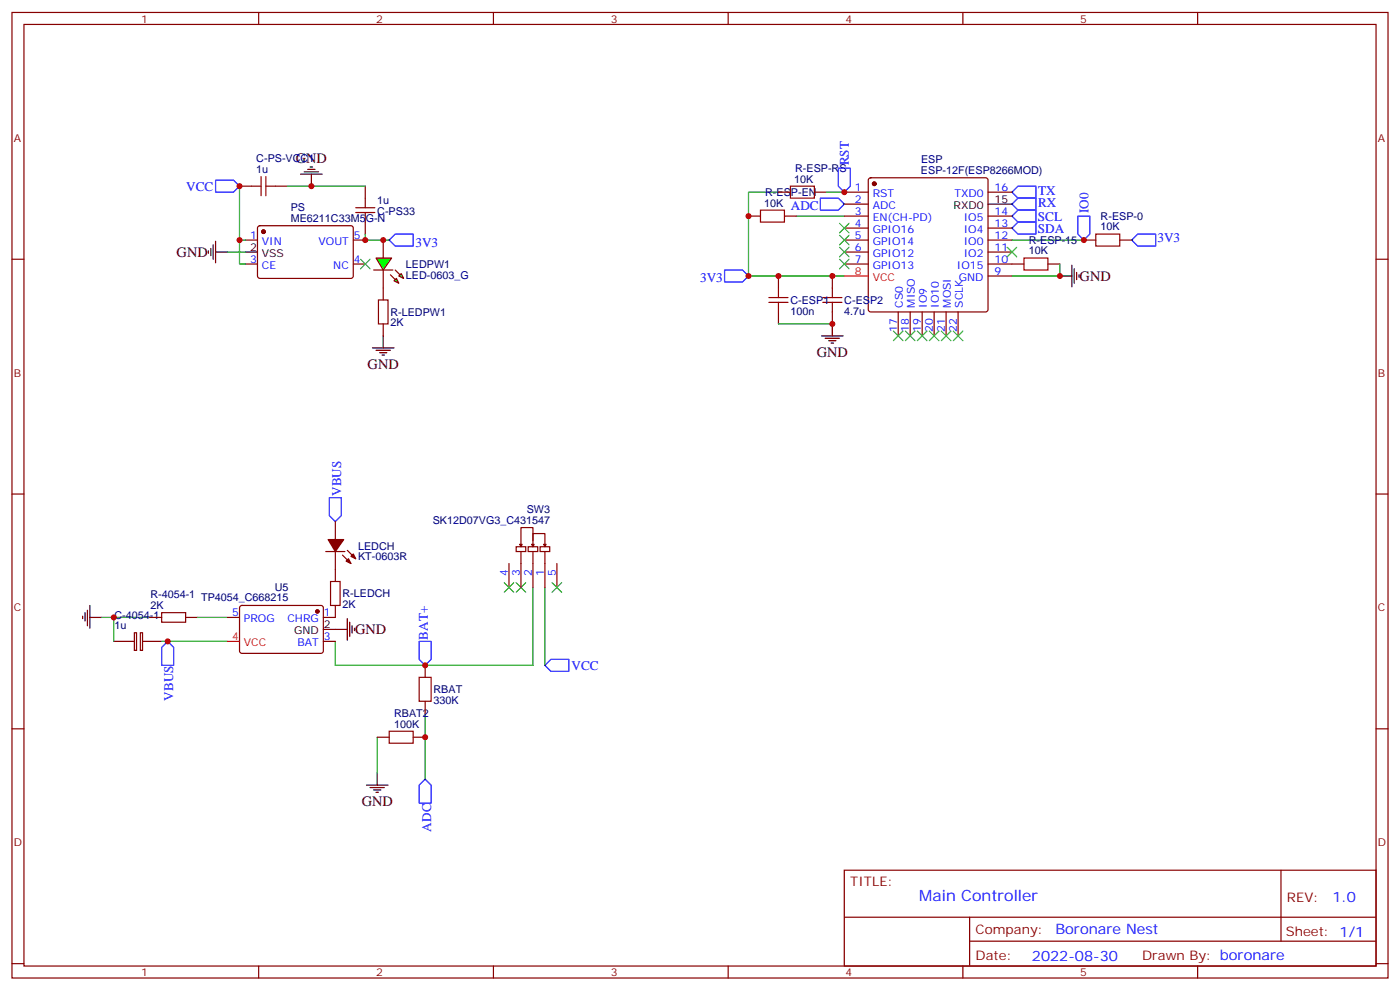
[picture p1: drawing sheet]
<svg xmlns="http://www.w3.org/2000/svg" width="412mm" height="292mm" viewBox="0 0 412 292" stroke-linecap="round" stroke-linejoin="round" font-family="sans-serif">
<g fill="none" stroke="#870000" stroke-width=".35">
<path d="M3.5 3.7h405.4v284.3h-405.4zM7.1 7.2h398.2v277.3h-398.2zM76.2 3.7v3.5M145.3 3.7v3.5M214.5 3.7v3.5M283.6 3.7v3.5M352.8 3.7v3.5M70.6 54.8h3.5M81.1 54.8h3.6M107.6 54.8v3.5M229.3 56.6h3.5M239.9 56.6h3.5"/>
<path d="M248.7 56.6h7.1M256 52.6l.5-.2h33.8l.5 .2 .2 .5v38.1l-.2 .5-.5 .2h-33.8l-.5-.3-.2-.4v-38.1zM291 56.6h7.1M3.5 76.3h3.6M72.3 70.7h3.5M72.3 77.8h3.5M76.1 66.7l.5-.2h27l.5 .7-.1 14.4-.6 .4-27.1-.1-.5-.6v-14.1zM104.1 70.7h3.5M104.1 77.8h3.5M107.6 65.4v3.5M112.9 70.7v5.3M112.9 79.5v5.3"/>
<path d="M220.5 63.6h3.5M231.1 63.6h3.5M248.7 63.6h7.1M248.7 60.1h7.1M248.7 67.2h7.1M248.7 70.7h7.1M248.7 74.2h7.1M248.7 77.8h7.1M291 63.6h7.1M291 67.2h7.1M291 70.7h7.1M291 74.2h7.1"/>
<path d="M291 77.8h10.6M308.7 77.8h3.5M319.3 70.7h3.5M329.8 70.7h3.6M405.3 76.3h3.6M229.3 81.3v3.5M229.3 91.9v3.5M245.2 81.3v3.5M245.2 91.9v3.5M264.6 91.9v7M268.1 91.9v7M271.6 91.9v7"/>
<path d="M275.2 91.9v7M278.7 91.9v7M282.2 91.9v7M291 81.3h7.1M3.5 145.5h3.6M98.8 153.6v5.3M157 159.2v-3.8h-3.5v5.3M405.3 145.5h3.6M70.8 178.5l.5-.2h23.5l.4 .7v13l-.7 .4-23.5-.1-.4-.6v-12.7zM96 162.4h5.6M97.4 171.2h2.8v7.1h-2.8zM98.8 162.4v8.8"/>
<path d="M98.8 178.3v3.5h-3.6M100.9 163.5l2.5 2.4M102.3 162.1l2.5 2.4M149.9 165.9v7.1M152 161h2.9v1.4h-2.9zM153.1 160.3h.7l-.3 .7zM153.5 162.4v10.6M155.6 161h2.8v1.4h-2.8zM156.6 160.3h.7l-.3 .7zM157 162.4v10.6M159.1 161h2.8v1.4h-2.8zM160.2 160.3h.7l-.4 .7z"/>
<path d="M160.5 160.7v-3.6h-3.5v3.9M160.5 162.4v10.6M164 165.9v7.1M33.5 188.9h6M39.6 186.3h.6v5.2h-.6zM41.3 186.3h.7v5.2h-.7zM42 188.9h5.6M44.1 181.8h3.5M47.6 180.4h7.1v2.8h-7.1zM54.7 181.8h3.5M67 181.8h3.6M95.2 188.9h3.6"/>
<path d="M125.2 195.9v3.6M3.5 214.6h3.6M111.1 217.1h3.6M121.7 217.1h3.5M125.2 206.5v3.5M405.3 214.6h3.6M248.7 256.3h156.6v28.2h-156.6zM377.3 256.3v20.9M248.7 270.1h156.5M285.6 277.2h119.6M285.6 270.1v14.1M3.5 283.8h3.6"/>
<path d="M76.2 284.5v3.5M145.3 284.5v3.5M214.5 284.5v3.5M283.6 284.5v3.5M352.8 284.5v3.5M405.3 283.8h3.6"/>
</g>
<g fill="none" stroke="#00f" stroke-width=".35">
<path d="M63.5 53.1h5.3l1.8 1.7-1.8 1.8h-5.3zM241.7 58.3h5.2l1.8 1.8-1.8 1.8h-5.2zM246.9 49.5h3.6v5.3l-1.8 1.8-1.8-1.8zM298.1 56.6l1.8-1.8h5.3v3.5h-5.3zM116.4 68.9h5.3v3.6h-5.3l-1.7-1.8zM213.4 79.5h5.3l1.8 1.8-1.8 1.7h-5.3zM298.1 60.1l1.8-1.8h5.3v3.6h-5.3zM298.1 63.6l1.8-1.7h5.3v3.5h-5.3zM298.1 67.2l1.8-1.8h5.3v3.5h-5.3zM317.5 63.6h3.5v5.3l-1.7 1.8-1.8-1.8zM333.4 70.7l1.7-1.8h5.3v3.6h-5.3zM97 146.5h3.5v5.3l-1.7 1.8-1.8-1.8z"/>
<path d="M47.6 190.6l1.8-1.7 1.8 1.7v5.3h-3.6zM123.5 188.9h3.5v5.3l-1.8 1.7-1.7-1.7zM160.5 195.9l1.8-1.7h5.3v3.5h-5.3zM125.2 229.4l1.8 1.8v5.3h-3.5v-5.3z"/>
</g>
<g fill="none" stroke="#008700" stroke-width=".35">
<path d="M70.6 54.8v15.9h1.7M84.7 54.8h22.9M229.3 56.6h-8.8v24.7h28.2M243.4 56.6h5.3M67 74.2h5.3M70.6 70.7v7.1h1.7M107.6 68.9v1.8h7.1M234.6 63.6h14.1M298.1 70.7h21.2M312.2 77.8v3.5h-14.1M229.3 95.4h15.9M157 173v22.9h-58.2v-7"/>
<path d="M160.5 173v22.9M30 181.8h3.5v7.1M33.5 181.8h10.6M47.6 188.9h19.4M58.2 181.8h8.8M111.1 217.1v10.6M125.2 210v19.4"/>
</g>
<g fill="none" stroke="#000" stroke-width=".35">
<path d="M88.5 51.3h6.4M89.6 50.6h4.2M90.7 49.9h2.1M91.4 49.2h.7M91.7 51.3v3.5M61.4 73.9v.7M62.1 73.2v2.1M62.8 72.1v4.2M63.5 74.2h3.5M63.5 71v6.4M72.3 74.2h3.5M291 60.1h7.1"/>
<path d="M315.7 78.1v6.4M316.4 79.2v4.2M242 98.9h6.4M243.1 99.6h4.2M245.2 95.4v3.5M312.2 81.3h3.5M317.1 80.2v2.1M317.9 80.9v.7M244.1 100.3h2.1M244.8 101h.7M25.8 179.7v4.6M26.5 178.3v6.7"/>
<path d="M24.3 181.5v.7M25 180.4v2.5M26.5 181.8h3.5M95.2 185.3h7.1M102.3 182.2v6.3M103 183.2v4.3M103.7 184.3v2.1M104.4 185v.7M107.9 231.2h6.4M109 231.9h4.2M110.1 232.6h2.1M110.8 233.3h.7"/>
<path d="M111.1 227.7v3.5"/>
</g>
<g fill="none" stroke="#a10000" stroke-width=".35">
<path d="M74.1 54.8h2.8M76.9 52v5.6M78.3 52v5.6M78.3 54.8h2.8M107.6 58.3v2.9M232.8 54.8h7.1v3.5h-7.1zM104.8 61.2h5.6M104.8 62.6h5.6M107.6 62.6v2.8M224 61.9h7.1v3.5h-7.1zM301.6 76h7.1v3.5h-7.1zM322.8 68.9h7v3.6h-7z"/>
<path d="M226.5 89h5.6M226.5 87.6h5.6M229.3 84.8v2.8M229.3 89v2.9M242.4 89h5.6M242.4 87.6h5.6M245.2 84.8v2.8M245.2 89v2.9M123.5 199.5h3.5v7h-3.5zM114.7 215.3h7v3.6h-7z"/>
</g>
<g fill="#870000" stroke="#870000" stroke-width=".35">
<path d="M102.7 164.5l.7 1.4-1.4-.7z"/>
<path d="M103.4 163.8l.7-.7 .7 1.4z"/>
<path d="M96.7 158.9h4.5l-2.4 3.5z"/>
<circle cx="257.5" cy="54.1" r=".53"/>
<circle cx="77.6" cy="68.2" r=".53"/>
<circle cx="93.5" cy="180.1" r=".53"/>
</g>
<path d="M248.7 81.3h7.1M67 188.9h3.6" fill="none" stroke="#f00" stroke-width=".35"/>
<g fill="none" stroke="#3c3" stroke-width=".35">
<path d="M106.2 76.3l2.8 2.9M109 76.3l-2.8 2.9M247.3 65.8l2.8 2.8M247.3 69.3l2.8 2.8M247.3 72.8l2.8 2.8M247.3 76.3l2.8 2.9M250.1 65.8l-2.8 2.8M250.1 69.3l-2.8 2.8M250.1 72.8l-2.8 2.8M250.1 76.3l-2.8 2.9M296.7 72.8l2.8 2.8M299.5 72.8l-2.8 2.8"/>
<path d="M263.2 97.5l2.8 2.8M266 97.5l-2.8 2.8M266.7 97.5l2.8 2.8M269.5 97.5l-2.8 2.8M270.2 97.5l2.8 2.8M273 97.5l-2.8 2.8M273.8 97.5l2.8 2.8M276.6 97.5l-2.8 2.8M277.3 97.5l2.8 2.8M280.1 97.5l-2.8 2.8M280.8 97.5l2.8 2.8M283.6 97.5l-2.8 2.8"/>
<path d="M148.5 171.6l2.8 2.8M151.3 171.6l-2.8 2.8M152 171.6l2.9 2.8M154.9 171.6l-2.9 2.8M162.6 171.6l2.9 2.8M165.5 171.6l-2.9 2.8"/>
</g>
<g fill="#0f0" stroke="#870000" stroke-width=".35">
<path d="M116.1 82.7l.7-.7 .7 1.4z"/>
<path d="M117.5 81.3l.7-.7 .7 1.4z"/>
</g>
<g fill="#870000" stroke="#870000" stroke-width=".35">
<path d="M115 80.9l1.4 1.4z"/>
<path d="M116.4 79.5l1.4 1.4z"/>
</g>
<path d="M110.1 79.5h5.6z" fill="#f00" stroke="#870000" stroke-width=".35"/>
<path d="M110.8 76h4.6l-2.5 3.5z" fill="#0f0" stroke="#870000" stroke-width=".35"/>
<path d="M111.5 88.3h2.8v7.1h-2.8zM112.9 84.8v3.5M112.9 95.4v3.5" fill="none" stroke="#870000" stroke-width=".35"/>
<path d="M112.9 98.9v3.5M109.7 102.4h6.4M110.8 103.2h4.2M111.8 103.9h2.1M112.5 104.6h.7" fill="none" stroke="#000" stroke-width=".35"/>
<g fill="#c00">
<circle cx="125.2" cy="195.9" r=".88"/>
<circle cx="312.2" cy="81.3" r=".88"/>
<circle cx="220.5" cy="81.3" r=".88"/>
<circle cx="229.3" cy="81.3" r=".88"/>
<circle cx="245.2" cy="81.3" r=".88"/>
<circle cx="245.2" cy="95.4" r=".88"/>
<circle cx="125.2" cy="217.1" r=".88"/>
<circle cx="220.5" cy="63.6" r=".88"/>
<circle cx="49.4" cy="188.9" r=".88"/>
<circle cx="91.7" cy="54.8" r=".88"/>
<circle cx="319.3" cy="70.7" r=".88"/>
<circle cx="248.7" cy="56.6" r=".88"/>
<circle cx="70.6" cy="54.8" r=".88"/>
<circle cx="70.6" cy="70.7" r=".88"/>
<circle cx="107.6" cy="70.7" r=".88"/>
<circle cx="33.5" cy="181.8" r=".88"/>
<circle cx="112.9" cy="70.7" r=".88"/>
</g>
<text font-size="4.6" fill="#00f" x="270.8" y="265.3">Main Controller</text>
<g font-size="4.2">
<text x="87.1" y="48">GND</text>
<text x="52" y="75.6">GND</text>
<text x="318" y="82.8">GND</text>
<text x="240.6" y="105">GND</text>
<text x="108.3" y="108.6">GND</text>
<text x="104.6" y="186.8">GND</text>
<text x="106.5" y="237.3">GND</text>
</g>
<g font-size="4.2" fill="#00f">
<text x="392.5" y="265.5">1.0</text>
<text x="310.9" y="275.1">Boronare Nest</text>
<text x="304" y="282.9">2022-08-30</text>
</g>
<g font-size="3.9" fill="#00f">
<text x="250.1" y="48.7" transform="rotate(-90 250.1 48.7)">RST</text>
<text x="54.9" y="56.4">VCC</text>
<text x="305.8" y="57.4">TX</text>
<text x="233" y="61.9">ADC</text>
<text x="305.7" y="65">SCL</text>
<text x="305.8" y="61">RX</text>
<text x="320.6" y="62.8" transform="rotate(-90 320.6 62.8)">IO0</text>
<text x="305.8" y="68.5">SDA</text>
<text x="341" y="71.3">3V3</text>
<text x="122.4" y="72.7">3V3</text>
<text x="206.2" y="83">3V3</text>
<text x="100.5" y="146" transform="rotate(-90 100.5 146)">VBUS</text>
<text x="126" y="188.3" transform="rotate(-90 126 188.3)">BAT+</text>
<text x="168.4" y="197.2">VCC</text>
<text x="51.1" y="206.3" transform="rotate(-90 51.1 206.3)">VBUS</text>
<text x="127" y="244.9" transform="rotate(-90 127 244.9)">ADC</text>
</g>
<g font-size="3.9" fill="#800">
<text x="250.5" y="260.8">TITLE:</text>
<text x="379.1" y="265.5">REV:</text>
<text x="287.4" y="275">Company:</text>
<text x="378.7" y="275.7">Sheet: 1/1</text>
<text x="287.4" y="282.7">Date:</text>
<text x="336.4" y="282.8">Drawn By: boronare</text>
</g>
<g font-size="3.2" fill="#800">
<text x="41.6" y="6.7">1</text>
<text x="110.8" y="6.7">2</text>
<text x="179.9" y="6.7">3</text>
<text x="249.1" y="6.7">4</text>
<text x="318.2" y="6.7">5</text>
<text x="4.1" y="41.8">A</text>
<text x="405.9" y="41.8">A</text>
<text x="4.1" y="110.9">B</text>
<text x="405.9" y="110.9">B</text>
<text x="4.1" y="180.1">C</text>
<text x="405.9" y="180.1">C</text>
<text x="4.1" y="249.2">D</text>
<text x="405.9" y="249.2">D</text>
<text x="41.6" y="287.5">1</text>
<text x="110.8" y="287.5">2</text>
<text x="179.9" y="287.5">3</text>
<text x="249.1" y="287.5">4</text>
<text x="318.2" y="287.5">5</text>
</g>
<g font-size="3.2" fill="#000080">
<text x="75.5" y="47.8">C-PS-VCC1</text>
<text x="75.5" y="50.9">1u</text>
<text x="234" y="53.8">10K</text>
<text x="234.2" y="50.5">R-ESP-RS</text>
<text x="271.3" y="51.3">ESP-12F(ESP8266MOD)</text>
<text x="271.3" y="48.1">ESP</text>
<text x="225.4" y="57.6">R-ESP-EN</text>
<text x="85.7" y="65.4">ME6211C33M5G-N</text>
<text x="85.7" y="62.2">PS</text>
<text x="111.1" y="60">1u</text>
<text x="111.1" y="63.2">C-PS33</text>
<text x="225.1" y="60.8">10K</text>
<text x="324.2" y="64.7">R-ESP-0</text>
<text x="303" y="71.8">R-ESP-15</text>
<text x="324.2" y="67.9">10K</text>
<text x="303" y="74.9">10K</text>
<text x="119.6" y="82">LED-0603_G</text>
<text x="119.6" y="79">LEDPW1</text>
<text x="232.8" y="89.5">C-ESP1</text>
<text x="248.7" y="89.5">C-ESP2</text>
<text x="115" y="93.1">R-LEDPW1</text>
<text x="232.8" y="92.7">100n</text>
<text x="248.7" y="92.6">4.7u</text>
<text x="115" y="96.1">2K</text>
<text x="127.5" y="154.3">SK12D07VG3_C431547</text>
<text x="155.2" y="151.1">SW3</text>
<text x="105.5" y="161.8">LEDCH</text>
<text x="105.5" y="165">KT-0603R</text>
<text x="81" y="173.9">U5</text>
<text x="44.3" y="179.4">2K</text>
<text x="44.3" y="176.2">R-4054-1</text>
<text x="59.2" y="177.1">TP4054_C668215</text>
<text x="100.9" y="179.1">2K</text>
<text x="100.9" y="175.9">R-LEDCH</text>
<text x="33.7" y="185.3">1u</text>
<text x="33.7" y="182.1">C-4054-1</text>
<text x="127.7" y="207.3">330K</text>
<text x="127.7" y="204.1">RBAT</text>
<text x="116.1" y="214.3">100K</text>
<text x="116.1" y="211.1">RBAT2</text>
</g>
<g font-size="3.2" fill="#00f">
<text x="251.8" y="56.2">1</text>
<text x="251.8" y="59.8">2</text>
<text x="257.1" y="58">RST</text>
<text x="281.1" y="58">TXD0</text>
<text x="293" y="56.2">16</text>
<text x="251.8" y="63.3">3</text>
<text x="257.1" y="61.5">ADC</text>
<text x="257.1" y="65.1">EN(CH-PD)</text>
<text x="283.9" y="65.1">IO5</text>
<text x="293" y="63.3">14</text>
<text x="73.7" y="70.3">1</text>
<text x="104.2" y="70.3">5</text>
<text x="251.8" y="66.8">4</text>
<text x="251.8" y="70.3">5</text>
<text x="257.1" y="68.6">GPIO16</text>
<text x="283.9" y="68.6">IO4</text>
<text x="293" y="70.3">12</text>
<text x="293" y="66.8">13</text>
<text x="73.7" y="77.4">3</text>
<text x="77.2" y="72.1">VIN</text>
<text x="93.8" y="72.1">VOUT</text>
<text x="104.2" y="77.4">4</text>
<text x="251.8" y="73.9">6</text>
<text x="251.8" y="77.4">7</text>
<text x="257.1" y="72.1">GPIO14</text>
<text x="257.1" y="75.6">GPIO12</text>
<text x="283.9" y="75.6">IO2</text>
<text x="283.9" y="72.1">IO0</text>
<text x="293" y="77.4">10</text>
<text x="293" y="73.9">11</text>
<text x="77.2" y="79.2">CE</text>
<text x="98.2" y="79.2">NC</text>
<text x="257.1" y="79.2">GPIO13</text>
<text x="281.9" y="79.2">IO15</text>
<text x="282.5" y="82.7">GND</text>
<text x="293" y="80.9">9</text>
<text x="266" y="90.6" transform="rotate(-90 266 90.6)">CS0</text>
<text x="269.5" y="90.6" transform="rotate(-90 269.5 90.6)">MISO</text>
<text x="273" y="90.6" transform="rotate(-90 273 90.6)">IO9</text>
<text x="276.6" y="90.6" transform="rotate(-90 276.6 90.6)">IO10</text>
<text x="280.1" y="90.6" transform="rotate(-90 280.1 90.6)">MOSI</text>
<text x="283.6" y="90.6" transform="rotate(-90 283.6 90.6)">SCLK</text>
<text x="264.2" y="97.8" transform="rotate(-90 264.2 97.8)">17</text>
<text x="267.8" y="97.8" transform="rotate(-90 267.8 97.8)">18</text>
<text x="271.3" y="97.8" transform="rotate(-90 271.3 97.8)">19</text>
<text x="274.8" y="97.8" transform="rotate(-90 274.8 97.8)">20</text>
<text x="278.3" y="97.8" transform="rotate(-90 278.3 97.8)">21</text>
<text x="281.9" y="97.8" transform="rotate(-90 281.9 97.8)">22</text>
<text x="149.6" y="169.7" transform="rotate(-90 149.6 169.7)">4</text>
<text x="153.1" y="169.7" transform="rotate(-90 153.1 169.7)">3</text>
<text x="156.6" y="169.7" transform="rotate(-90 156.6 169.7)">2</text>
<text x="160.2" y="169.7" transform="rotate(-90 160.2 169.7)">1</text>
<text x="163.7" y="169.7" transform="rotate(-90 163.7 169.7)">5</text>
<text x="68.4" y="181.5">5</text>
<text x="71.9" y="183.2">PROG</text>
<text x="84.7" y="183.2">CHRG</text>
<text x="95.4" y="181.5">1</text>
<text x="87.6" y="190.3">BAT</text>
<text x="95.4" y="188.5">3</text>
</g>
<g font-size="3.2">
<text x="293" y="59.8">15</text>
<text x="280.9" y="61.5">RXD0</text>
<text x="73.7" y="73.9">2</text>
<text x="77.2" y="75.6">VSS</text>
<text x="95.4" y="185">2</text>
<text x="86.7" y="186.8">GND</text>
</g>
<g font-size="3.2" fill="#f00">
<text x="251.8" y="80.9">8</text>
<text x="257.1" y="82.7">VCC</text>
<text x="68.4" y="188.5">4</text>
<text x="71.9" y="190.3">VCC</text>
</g>
</svg>
